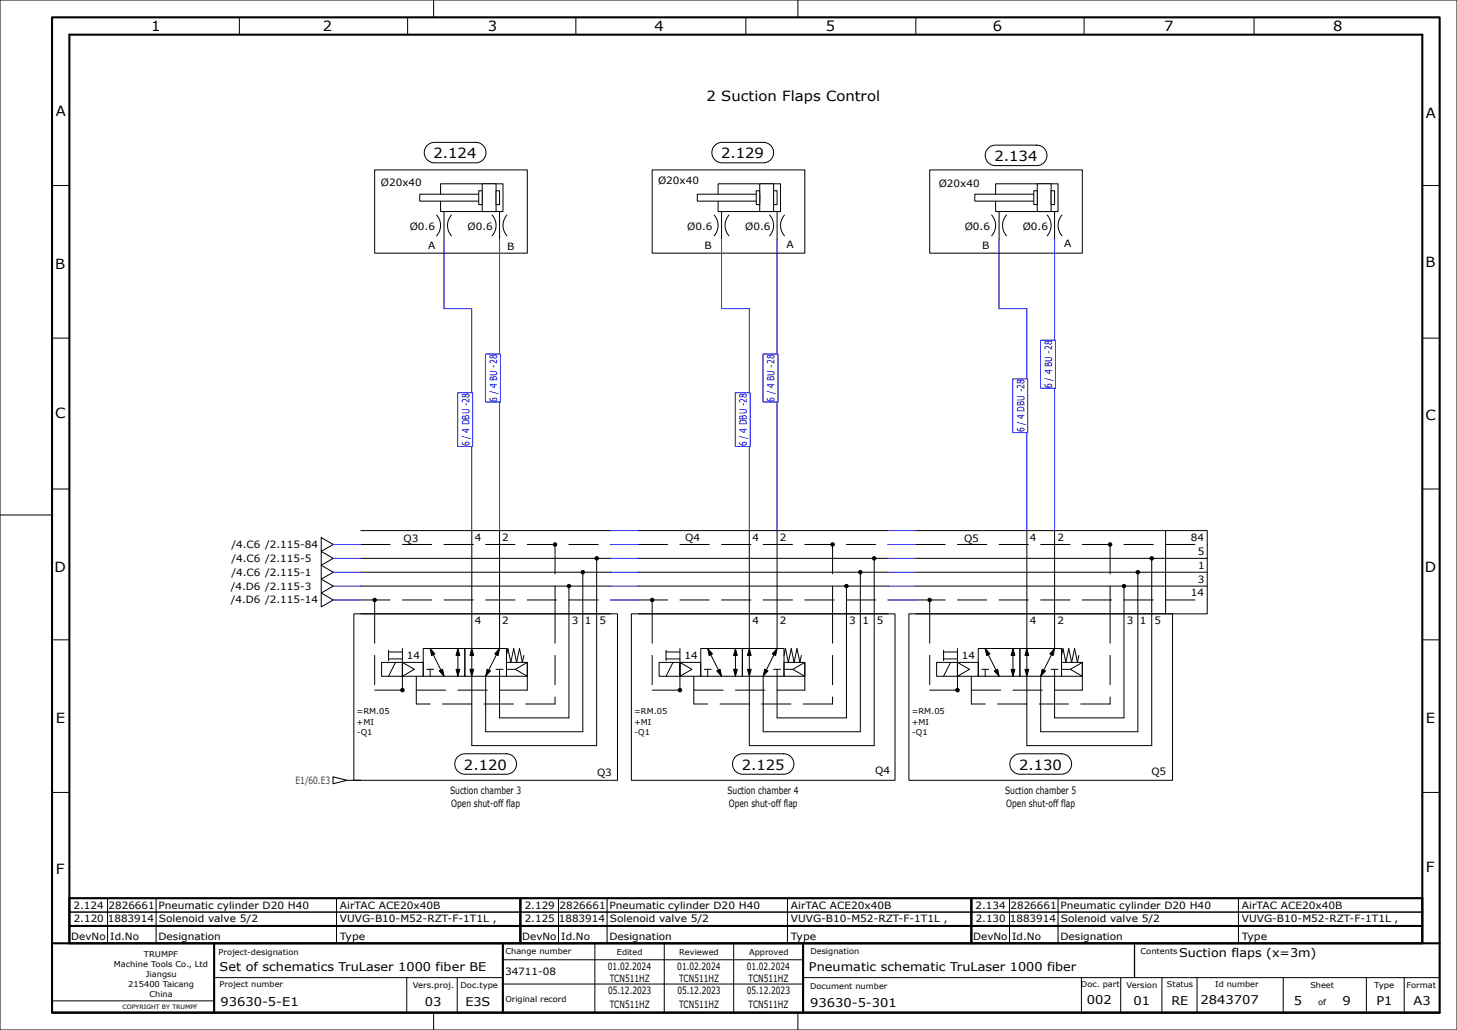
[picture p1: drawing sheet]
<svg xmlns="http://www.w3.org/2000/svg" width="420mm" height="297mm" viewBox="0 0 420 297" stroke-linecap="round" stroke-linejoin="round" font-family="sans-serif">
<path d="M15 5h400v287h-400zM15 272h400M20 272v-262h390v262M61.7 272.2v19.8M145 272v19.8M231.5 272.2v19.7M15 292h400" fill="none" stroke="#000" stroke-width=".6"/>
<g fill="none" stroke="#000" stroke-width=".29">
<path d="M0 0h420v297h-420zM69 5v5M117.5 5v5M125 0v5M166 5v5M215 5v5M230 0v5M264 5v5M312.5 5v5M361.5 5v5M15 53.5h5M108 49h44v24h-44z"/>
<path d="M127 53h18v8h-18zM188 49h44v24h-44zM268 49h44v24h-44zM410 53.5h5M15 97.5h5M410 97.5h5M0 148.5h15M15 141h5M92.6 155l3.5 2-3.5 2zM92.6 159l3.5 2-3.5 2zM104 153h72M136 153v34"/>
<path d="M144 153v34M184 153h72M216 153v34M224 153v34M264 153h72M296 153v34M304 153v34M336 153h12v24h-12zM410 141h5M92.6 163l3.5 2-3.5 2zM92.6 167l3.5 2-3.5 2zM92.6 171l3.5 2-3.5 2z"/>
<path d="M102 177h76v48h-76zM104 161h72M104 165h72M104 169h72M104 177h72M164 169v38h-20v-14M168 165v46h-28v-16M172 161v54h-36v-20M182 177h76v48h-76zM184 161h72M184 165h72M184 169h72"/>
<path d="M184 177h72M244 169v38h-20v-14M248 165v46h-28v-16M252 161v54h-36v-20M262 177h76v48h-76zM264 161h84M264 165h84M264 169h84M264 177h72M324 169v38h-20v-14M328 165v46h-28v-16M332 161v54h-36v-20"/>
<path d="M15 184.5h5M110 191h6v4h-6zM112 188h4M112 190h4M112 187.5v3M114 191l-2 4M116 191l3.5 2-3.5 2zM116 191h6v4h-6zM116 187v4M122 187h12v8h-12zM123 193h2M124 193v2"/>
<path d="M124.9 188.8l2.2 4.4M132 188v6M134 187h12v8h-12zM136 188v6M143 193h2M143.1 188.8l-2.2 4.4M146 191h6v4h-6zM146 193h2.5M146 189l.4-2 .9 4 .8-4 .8 4 .8-4 .9 4 .4-2M148.5 193l3.5-2v4zM190 191h6v4h-6zM192 188h4"/>
<path d="M192 190h4M192 187.5v3M194 191l-2 4M196 191l3.5 2-3.5 2zM196 191h6v4h-6zM196 187v4M202 187h12v8h-12zM203 193h2M204 193v2M204.9 188.8l2.2 4.4M212 188v6M214 187h12v8h-12z"/>
<path d="M216 188v6M223 193h2M223.1 188.8l-2.2 4.4M226 191h6v4h-6zM226 193h2.5M226 189l.4-2 .8 4 .9-4 .8 4 .9-4 .8 4 .4-2M228.5 193l3.5-2v4zM270 191h6v4h-6zM272 187.5v3M272 188h4M272 190h4M274 191l-2 4"/>
<path d="M276 191l3.5 2-3.5 2zM276 191h6v4h-6zM276 187v4M282 187h12v8h-12zM283 193h2M284 193v2M284.9 188.8l2.2 4.4M292 188v6M294 187h12v8h-12zM296 188v6M303 193h2M303.1 188.8l-2.2 4.4"/>
<path d="M306 191h6v4h-6zM306 193h2.5M306 189l.4-2 .9 4 .8-4 .8 4 .8-4 .9 4 .4-2M308.5 193l3.5-2v4zM410 184.5h5M15 228.5h5M410 228.5h5M144.8 276.8h86.7M171.5 272v20M191.5 272v20M211.5 272v20M327 271.8v10"/>
<path d="M327.1 271.8v10M14.9 288.6h46.6M61.7 281.9h83.1M117.3 281.9v10M125 292v5M131.8 281.9v10.1M144.8 283.8h86.7M230 292v5M231.3 281.9h183.6M311.7 281.9v10M323.1 282v10M334.9 282v10"/>
<path d="M345.1 281.9v10.1M369.9 281.9v9.8M393.9 281.9v10M404.8 281.9v10"/>
</g>
<g fill="none" stroke="#000" stroke-width=".29" stroke-dasharray="8.5 3.5">
<path d="M104 157h72M160 157v20M184 157h72M240 157v20M264 157h72M320 157v20M336 157h12M104 173h72M108 173v4M108 177v22M160 177v26M184 173h72"/>
<path d="M188 173v4M188 177v22M240 177v26M264 173h72M268 173v4M268 177v22M320 177v26M336 173h12M108 199h44M116 199v-4M152 199v-4M188 199h44"/>
<path d="M196 199v-4M232 199v-4M268 199h44M276 199v-4M312 199v-4M120 203v-8M160 203h-40M200 203v-8M240 203h-40M280 203v-8M320 203h-40"/>
</g>
<g fill="#000" stroke="#000" stroke-width=".29">
<path d="M124 187l1.4 1.5-1 .5z" fill-rule="evenodd"/>
<path d="M126.6 193.5l1-.5 .4 2z" fill-rule="evenodd"/>
<path d="M132 187l.5 2h-1z" fill-rule="evenodd"/>
<path d="M131.5 193h1l-.5 2z" fill-rule="evenodd"/>
<path d="M136 187l.5 2h-1z" fill-rule="evenodd"/>
<path d="M135.5 193h1l-.5 2z" fill-rule="evenodd"/>
<path d="M140.4 193l1 .5-1.4 1.5z" fill-rule="evenodd"/>
<path d="M144 187l-.4 2-1-.5z" fill-rule="evenodd"/>
<path d="M204 187l1.4 1.5-1 .5z" fill-rule="evenodd"/>
<path d="M206.6 193.5l1-.5 .4 2z" fill-rule="evenodd"/>
<path d="M212 187l.5 2h-1z" fill-rule="evenodd"/>
<path d="M211.5 193h1l-.5 2z" fill-rule="evenodd"/>
<path d="M216 187l.5 2h-1z" fill-rule="evenodd"/>
<path d="M215.5 193h1l-.5 2z" fill-rule="evenodd"/>
<path d="M220.4 193l1 .5-1.4 1.5z" fill-rule="evenodd"/>
<path d="M224 187l-.4 2-1-.5z" fill-rule="evenodd"/>
<path d="M284 187l1.4 1.5-1 .5z" fill-rule="evenodd"/>
<path d="M286.6 193.5l1-.5 .4 2z" fill-rule="evenodd"/>
<path d="M292 187l.5 2h-1z" fill-rule="evenodd"/>
<path d="M291.5 193h1l-.5 2z" fill-rule="evenodd"/>
<path d="M296 187l.5 2h-1z" fill-rule="evenodd"/>
<path d="M295.5 193h1l-.5 2z" fill-rule="evenodd"/>
<path d="M300.4 193l1 .5-1.4 1.5z" fill-rule="evenodd"/>
<path d="M304 187l-.4 2-1-.5z" fill-rule="evenodd"/>
<circle cx="160" cy="157" r=".5"/>
<circle cx="240" cy="157" r=".5"/>
<circle cx="320" cy="157" r=".5"/>
<circle cx="108" cy="173" r=".5"/>
<circle cx="164" cy="169" r=".5"/>
<circle cx="168" cy="165" r=".5"/>
<circle cx="172" cy="161" r=".5"/>
<circle cx="188" cy="173" r=".5"/>
<circle cx="244" cy="169" r=".5"/>
<circle cx="248" cy="165" r=".5"/>
<circle cx="252" cy="161" r=".5"/>
<circle cx="268" cy="173" r=".5"/>
<circle cx="324" cy="169" r=".5"/>
<circle cx="328" cy="165" r=".5"/>
<circle cx="332" cy="161" r=".5"/>
<circle cx="116" cy="199" r=".5"/>
<circle cx="196" cy="199" r=".5"/>
<circle cx="276" cy="199" r=".5"/>
</g>
<g fill="none" stroke="#00f" stroke-width=".29">
<path d="M96 157h8M176 157h8M176 153h8M256 157h8M256 153h8M96 161h8M96 165h8M96 169h8M96 173h8M176 161h8M176 165h8M176 169h8"/>
<path d="M176 173h8M256 161h8M256 165h8M256 169h8M256 173h8"/>
</g>
<g fill="#fff" stroke="#000" stroke-width=".29">
<path d="M139 53h4v8h-4z" fill-rule="evenodd"/>
<path d="M143 55h1v4h-1z" fill-rule="evenodd"/>
<path d="M121 56h18v2h-18z" fill-rule="evenodd"/>
<path d="M138 55h1v4h-1z" fill-rule="evenodd"/>
</g>
<path d="M207 53h18v8h-18zM125.9 62a4.5 4.5 0 0 1 0 6M128 61v8M130.1 62a4.5 4.5 0 0 0 0 6M141.9 62a4.5 4.5 0 0 1 0 6M144 61v8M146.1 62a4.5 4.5 0 0 0 0 6" fill="none" stroke="#000" stroke-width=".29"/>
<g fill="#fff" stroke="#000" stroke-width=".29">
<path d="M219 53h4v8h-4z" fill-rule="evenodd"/>
<path d="M223 55h1v4h-1z" fill-rule="evenodd"/>
<path d="M201 56h18v2h-18z" fill-rule="evenodd"/>
<path d="M218 55h1v4h-1z" fill-rule="evenodd"/>
</g>
<path d="M287 53h18v8h-18zM205.9 62a4.5 4.5 0 0 1 0 6M208 61v8M210.1 62a4.5 4.5 0 0 0 0 6M221.9 62a4.5 4.5 0 0 1 0 6M224 61v8M226.1 62a4.5 4.5 0 0 0 0 6" fill="none" stroke="#000" stroke-width=".29"/>
<g fill="#fff" stroke="#000" stroke-width=".29">
<path d="M299 53h4v8h-4z" fill-rule="evenodd"/>
<path d="M303 55h1v4h-1z" fill-rule="evenodd"/>
<path d="M281 56h18v2h-18z" fill-rule="evenodd"/>
<path d="M298 55h1v4h-1z" fill-rule="evenodd"/>
</g>
<g fill="none" stroke="#000" stroke-width=".29">
<path d="M285.9 62a4.5 4.5 0 0 1 0 6M288 61v8M290.1 62a4.5 4.5 0 0 0 0 6M301.9 62a4.5 4.5 0 0 1 0 6M304 61v8M306.1 62a4.5 4.5 0 0 0 0 6M100 225h4M20 259h390M31 259v13M45 259v8M97 259v13M161 259v13"/>
<path d="M175 259v8M227 259v13M291 259v13M305 259v8M357 259v13M20 267h390M20 263h390M45 267.2v4.8M175 267.2v4.8M305 267.2v4.8"/>
</g>
<path d="M150 259v8M280 259v8M20 267h130v5h-130zM20 267v-8h390v8M150 267h130v5h-130zM280 267h130v5h-130z" fill="none" stroke="#000" stroke-width=".6"/>
<path d="M96 224l4 1-4 1z" fill="none" stroke="#000" stroke-width=".3"/>
<path d="M128 69v20h8v64M144 69v84M208 69v20h8v64M224 69v84M288 69v20h8v64M304 69v84" fill="none" stroke="#00f" stroke-width=".29"/>
<g fill="#fff" stroke="#000" stroke-width=".29">
<path d="M291.7 218.5a2.94 2.94 0 0 1 2.4-1.2h11.9a2.95 2.95 0 0 1 2.9 3 2.95 2.95 0 0 1-2.9 3h-11.9a2.95 2.95 0 0 1-2.7-1.7 2.95 2.95 0 0 1 .3-3.1z" fill-rule="evenodd"/>
<path d="M211.8 218.5a2.94 2.94 0 0 1 2.3-1.2h11.8a2.95 2.95 0 0 1 3 3 2.95 2.95 0 0 1-3 3h-11.8a2.95 2.95 0 0 1-2.7-1.7 2.95 2.95 0 0 1 .4-3.1z" fill-rule="evenodd"/>
<path d="M132.2 218l1.2-.6 .6-.1h12a2.95 2.95 0 0 1 2.9 3 2.95 2.95 0 0 1-2.9 3h-12a2.95 2.95 0 0 1-2.7-2 2.95 2.95 0 0 1 .9-3.3z" fill-rule="evenodd"/>
<path d="M123.4 41.7l1.2-.6 .6-.1h12a2.95 2.95 0 0 1 2.9 3 2.95 2.95 0 0 1-2.9 3h-12a2.95 2.95 0 0 1-2.7-2 2.95 2.95 0 0 1 .9-3.3z" fill-rule="evenodd"/>
<path d="M206.3 41.7l1.2-.6 .6-.1h12a2.95 2.95 0 0 1 2.9 3 2.95 2.95 0 0 1-2.9 3h-12a2.95 2.95 0 0 1-2.7-2 2.95 2.95 0 0 1 .9-3.3z" fill-rule="evenodd"/>
<path d="M284.6 43a2.94 2.94 0 0 1 2.4-1.1h11.9a2.95 2.95 0 0 1 2.9 2.9 2.95 2.95 0 0 1-2.9 3h-11.9a2.95 2.95 0 0 1-2.7-1.7 2.95 2.95 0 0 1 .3-3.1z" fill-rule="evenodd"/>
</g>
<g fill="#fff" stroke="#00f" stroke-width=".29">
<path d="M139.9 102.1h4.4v13.8h-4.4z" fill-rule="evenodd"/>
<path d="M131.9 113.3h4.4v15.4h-4.4z" fill-rule="evenodd"/>
<path d="M219.9 102.1h4.4v13.8h-4.4z" fill-rule="evenodd"/>
<path d="M211.9 113.3h4.4v15.4h-4.4z" fill-rule="evenodd"/>
<path d="M299.9 98.1h4.4v13.8h-4.4z" fill-rule="evenodd"/>
<path d="M291.9 109.3h4.4v15.4h-4.4z" fill-rule="evenodd"/>
</g>
<g font-size="4">
<text x="43.6" y="9">1</text>
<text x="93.1" y="9">2</text>
<text x="140.7" y="9">3</text>
<text x="188.7" y="9">4</text>
<text x="238.1" y="9">5</text>
<text x="286.2" y="9">6</text>
<text x="335.6" y="9">7</text>
<text x="384.3" y="9">8</text>
<text x="203.7" y="29">2 Suction Flaps Control</text>
<text x="16.1" y="33.5">A</text>
<text x="411" y="34">A</text>
<text x="125" y="45.7">2.124</text>
<text x="207.8" y="45.7">2.129</text>
<text x="286.6" y="46.5">2.134</text>
<text x="15.9" y="77.5">B</text>
<text x="410.9" y="77">B</text>
<text x="16" y="120.5">C</text>
<text x="411" y="121">C</text>
<text x="15.8" y="165">D</text>
<text x="410.7" y="165">D</text>
<text x="16.1" y="208.5">E</text>
<text x="411" y="208.5">E</text>
<text x="133.8" y="222">2.120</text>
<text x="213.8" y="222">2.125</text>
<text x="293.7" y="222">2.130</text>
<text x="411" y="251.5">F</text>
<text x="16.1" y="252">F</text>
</g>
<g font-size="3.5">
<text x="339.9" y="275.9">Suction flaps (x=3m)</text>
<text x="63.3" y="280">Set of schematics TruLaser 1000 fiber BE</text>
<text x="233.2" y="280">Pneumatic schematic TruLaser 1000 fiber</text>
<text x="63.6" y="290">93630-5-E1</text>
<text x="122.4" y="290">03</text>
<text x="134.2" y="290">E3S</text>
<text x="233.5" y="290.2">93630-5-301</text>
<text x="313.3" y="289.6">002</text>
<text x="326.8" y="289.8">01</text>
<text x="337.7" y="289.7">RE</text>
<text x="346" y="289.6">2843707</text>
<text x="372.9" y="289.9">5</text>
<text x="387" y="289.9">9</text>
<text x="396.8" y="289.9">P1</text>
<text x="407.5" y="289.9">A3</text>
</g>
<g font-size="2.9">
<text x="109.8" y="53.5">Ø20x40</text>
<text x="189.7" y="53.2">Ø20x40</text>
<text x="270.6" y="53.9">Ø20x40</text>
<text x="118.1" y="66.2">Ø0.6</text>
<text x="123.4" y="71.8">A</text>
<text x="134.8" y="66.2">Ø0.6</text>
<text x="198.1" y="66.2">Ø0.6</text>
<text x="203.1" y="71.8">B</text>
<text x="214.8" y="66.2">Ø0.6</text>
<text x="226.7" y="71.6">A</text>
<text x="278.1" y="66.2">Ø0.6</text>
<text x="283.1" y="71.8">B</text>
<text x="294.8" y="66.2">Ø0.6</text>
<text x="306.8" y="71.3">A</text>
<text x="146.2" y="72">B</text>
<text x="66.7" y="158">/4.C6 /2.115-84</text>
<text x="116.3" y="156.2">Q3</text>
<text x="136.9" y="156">4</text>
<text x="144.8" y="156">2</text>
<text x="197.5" y="156">Q4</text>
<text x="216.9" y="156">4</text>
<text x="224.8" y="156">2</text>
<text x="277.9" y="156.2">Q5</text>
<text x="296.9" y="156">4</text>
<text x="304.8" y="156">2</text>
<text x="343.3" y="156">84</text>
<text x="345.3" y="160">5</text>
<text x="66.7" y="162">/4.C6 /2.115-5</text>
<text x="66.7" y="166">/4.C6 /2.115-1</text>
<text x="345.4" y="164">1</text>
<text x="66.5" y="170">/4.D6 /2.115-3</text>
<text x="343.3" y="172">14</text>
<text x="345.3" y="168">3</text>
<text x="66.5" y="174">/4.D6 /2.115-14</text>
<text x="136.9" y="180">4</text>
<text x="144.8" y="180">2</text>
<text x="164.8" y="180">3</text>
<text x="168.6" y="180">1</text>
<text x="172.8" y="180">5</text>
<text x="216.9" y="180">4</text>
<text x="224.8" y="180">2</text>
<text x="244.8" y="180">3</text>
<text x="248.6" y="180">1</text>
<text x="252.8" y="180">5</text>
<text x="296.9" y="180">4</text>
<text x="304.8" y="180">2</text>
<text x="324.8" y="180">3</text>
<text x="328.6" y="180">1</text>
<text x="332.8" y="180">5</text>
<text x="117.3" y="190">14</text>
<text x="197.3" y="190">14</text>
<text x="277.3" y="190">14</text>
<text x="172.1" y="223.7">Q3</text>
<text x="252.3" y="223.2">Q4</text>
<text x="331.9" y="223.6">Q5</text>
<text x="129.8" y="229">Suction chamber 3</text>
<text x="130.1" y="232.6">Open shut-off flap</text>
<text x="209.7" y="229">Suction chamber 4</text>
<text x="210.1" y="232.6">Open shut-off flap</text>
<text x="289.8" y="229">Suction chamber 5</text>
<text x="290.1" y="232.6">Open shut-off flap</text>
<text x="21.2" y="262">2.124</text>
<text x="31.3" y="262">2826661</text>
<text x="45.7" y="262">Pneumatic cylinder D20 H40</text>
<text x="98" y="262">AirTAC ACE20x40B</text>
<text x="151.2" y="262">2.129</text>
<text x="161.3" y="262">2826661</text>
<text x="175.7" y="262">Pneumatic cylinder D20 H40</text>
<text x="228" y="262">AirTAC ACE20x40B</text>
<text x="281.2" y="262">2.134</text>
<text x="291.3" y="262">2826661</text>
<text x="305.7" y="262">Pneumatic cylinder D20 H40</text>
<text x="358" y="262">AirTAC ACE20x40B</text>
<text x="21.2" y="266">2.120</text>
<text x="31.1" y="266">1883914</text>
<text x="45.8" y="266">Solenoid valve 5/2</text>
<text x="98" y="266">VUVG-B10-M52-RZT-F-1T1L ,</text>
<text x="151.2" y="266">2.125</text>
<text x="161.1" y="266">1883914</text>
<text x="175.8" y="266">Solenoid valve 5/2</text>
<text x="228" y="266">VUVG-B10-M52-RZT-F-1T1L ,</text>
<text x="281.2" y="266">2.130</text>
<text x="291.1" y="266">1883914</text>
<text x="305.8" y="266">Solenoid valve 5/2</text>
<text x="358" y="266">VUVG-B10-M52-RZT-F-1T1L ,</text>
<text x="20.6" y="271">DevNo</text>
<text x="31.8" y="271">Id.No</text>
<text x="45.7" y="271">Designation</text>
<text x="98" y="271">Type</text>
<text x="150.6" y="271">DevNo</text>
<text x="161.8" y="271">Id.No</text>
<text x="175.7" y="271">Designation</text>
<text x="228" y="271">Type</text>
<text x="280.6" y="271">DevNo</text>
<text x="291.8" y="271">Id.No</text>
<text x="305.7" y="271">Designation</text>
<text x="358" y="271">Type</text>
<text x="145.6" y="281">34711-08</text>
<text x="175.2" y="279.8">01.02.2024</text>
<text x="195.2" y="279.8">01.02.2024</text>
<text x="215.2" y="279.8">01.02.2024</text>
<text x="175.3" y="286.8">05.12.2023</text>
<text x="175.8" y="283.3">TCN511HZ</text>
<text x="195.3" y="286.8">05.12.2023</text>
<text x="195.8" y="283.3">TCN511HZ</text>
<text x="215.3" y="286.8">05.12.2023</text>
<text x="215.8" y="283.3">TCN511HZ</text>
<text x="175.8" y="290.8">TCN511HZ</text>
<text x="195.8" y="290.8">TCN511HZ</text>
<text x="215.8" y="290.8">TCN511HZ</text>
</g>
<g font-size="2.9" fill="#00f">
<text x="303.3" y="111.9" transform="rotate(-90 303.3 111.9)">6 / 4 BU -28</text>
<text x="143.3" y="115.9" transform="rotate(-90 143.3 115.9)">6 / 4 BU -28</text>
<text x="223.3" y="115.9" transform="rotate(-90 223.3 115.9)">6 / 4 BU -28</text>
<text x="295.3" y="124.7" transform="rotate(-90 295.3 124.7)">6 / 4 DBU -28</text>
<text x="135.3" y="128.7" transform="rotate(-90 135.3 128.7)">6 / 4 DBU -28</text>
<text x="215.3" y="128.7" transform="rotate(-90 215.3 128.7)">6 / 4 DBU -28</text>
</g>
<text font-size="2.9" fill="#b60000" x="85.2" y="226">E1/60.E3</text>
<g font-size="2.3">
<text x="102.8" y="206">=RM.05</text>
<text x="102.8" y="209">+MI</text>
<text x="182.8" y="206">=RM.05</text>
<text x="182.8" y="209">+MI</text>
<text x="262.8" y="206">=RM.05</text>
<text x="262.8" y="209">+MI</text>
<text x="102.9" y="212">-Q1</text>
<text x="182.9" y="212">-Q1</text>
<text x="262.9" y="212">-Q1</text>
<text x="41.5" y="275.8">TRUMPF</text>
<text x="63" y="275.4">Project-designation</text>
<text x="145.7" y="275">Change number</text>
<text x="177.8" y="275.3">Edited</text>
<text x="195.8" y="275.3">Reviewed</text>
<text x="215.9" y="275.3">Approved</text>
<text x="233.6" y="275.1">Designation</text>
<text x="328.8" y="275">Contents</text>
<text x="32.8" y="278.8">Machine Tools Co., Ltd</text>
<text x="42.1" y="281.7">Jiangsu</text>
<text x="37" y="284.6">215400 Taicang</text>
<text x="43.1" y="287.5">China</text>
<text x="63.3" y="284.7">Project number</text>
<text x="119" y="285">Vers.proj.</text>
<text x="132.7" y="285">Doc.type</text>
<text x="233.5" y="285.2">Document number</text>
<text x="311.6" y="284.7">Doc. part</text>
<text x="324.7" y="284.8">Version</text>
<text x="336.4" y="284.7">Status</text>
<text x="350.3" y="284.7">Id number</text>
<text x="377.8" y="284.9">Sheet</text>
<text x="396.1" y="284.9">Type</text>
<text x="405.5" y="284.9">Format</text>
<text x="145.7" y="289">Original record</text>
<text x="379.9" y="289.9">of</text>
</g>
<text font-size="1.7" x="35.3" y="290.8">COPYRIGHT BY TRUMPF</text>
</svg>
